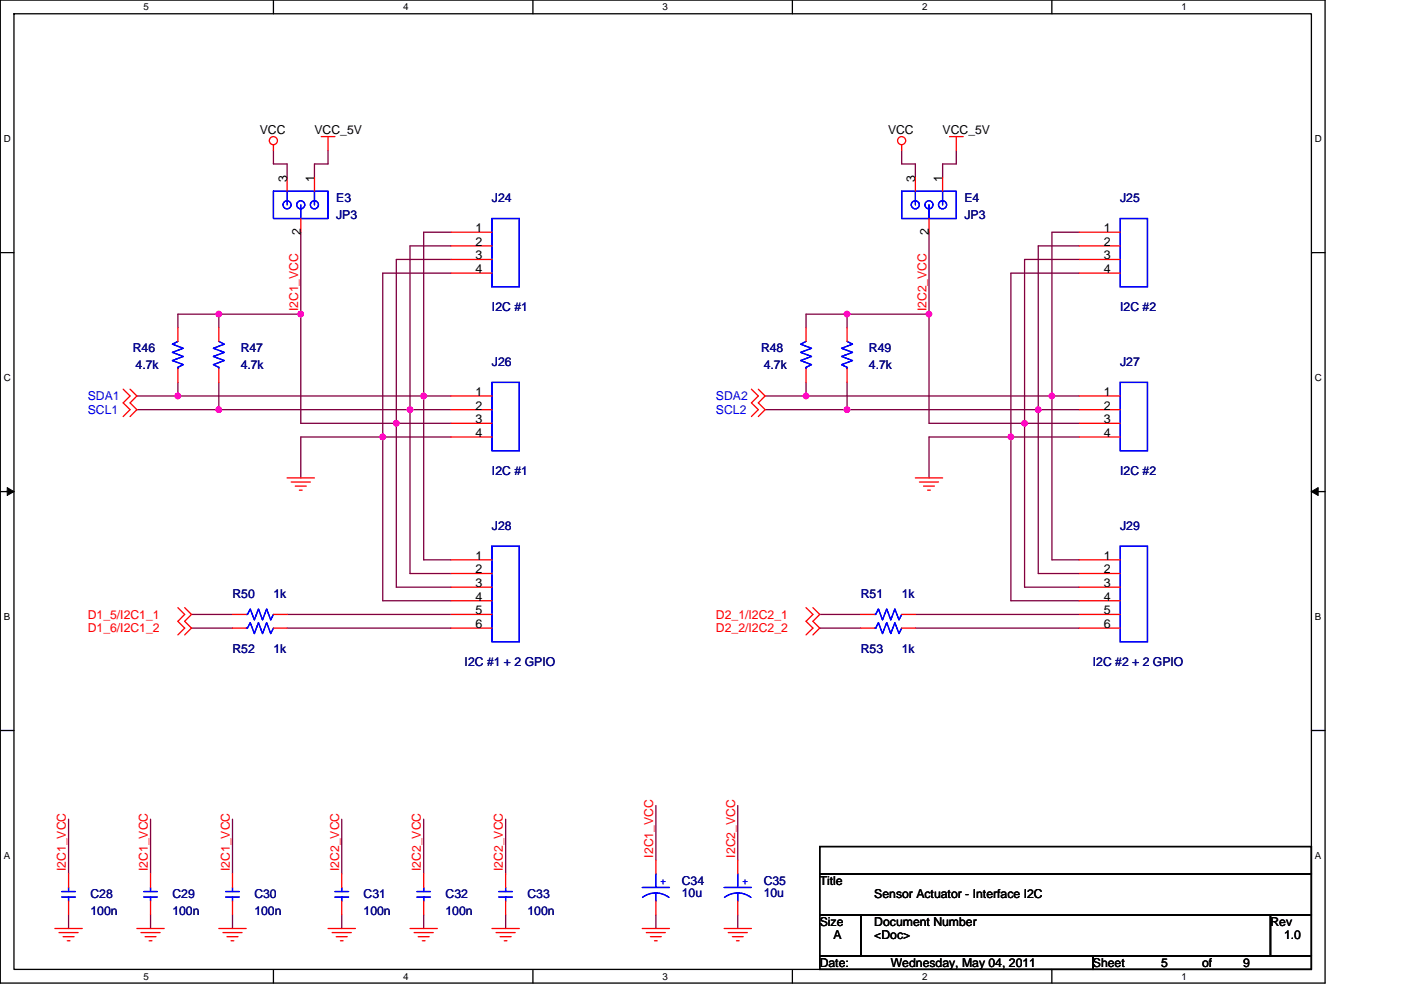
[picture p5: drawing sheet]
<svg xmlns="http://www.w3.org/2000/svg" width="297mm" height="210mm" viewBox="0 0 297 210" stroke-linecap="round" stroke-linejoin="round" font-family="sans-serif">
<path d="M.1 0h280.8v208.5h-280.8zM3 2.9h275v202.7h-275z" fill="none" stroke="#000" stroke-width=".28"/>
<g fill="#fff">
<path d="M30.5 .3h1.1v2.3h-1.1z"/>
<path d="M30.5 205.9h1.1v2.3h-1.1z"/>
</g>
<path d="M58 0v2.9M58 205.6v2.9" fill="none" stroke="#000" stroke-width=".28"/>
<g fill="#fff">
<path d="M85.5 .3h1.1v2.3h-1.1z"/>
<path d="M85.5 205.9h1.1v2.3h-1.1z"/>
</g>
<path d="M113 0v2.9M113 205.6v2.9" fill="none" stroke="#000" stroke-width=".28"/>
<g fill="#fff">
<path d="M140.5 .3h1.1v2.3h-1.1z"/>
<path d="M140.5 205.9h1.1v2.3h-1.1z"/>
</g>
<path d="M168 0v2.9M168 205.6v2.9" fill="none" stroke="#000" stroke-width=".28"/>
<g fill="#fff">
<path d="M195.5 .3h1.2v2.3h-1.2z"/>
<path d="M195.5 205.9h1.2v2.3h-1.2z"/>
</g>
<path d="M223 0v2.9M223 205.6v2.9" fill="none" stroke="#000" stroke-width=".28"/>
<g fill="#fff">
<path d="M250.5 .3h1.2v2.3h-1.2z"/>
<path d="M250.5 205.9h1.2v2.3h-1.2z"/>
<path d="M.8 28.3h1.5v2.3h-1.5z"/>
<path d="M278.8 28.3h1.5v2.3h-1.5z"/>
<path d="M.8 78.9h1.5v2.3h-1.5z"/>
<path d="M278.8 78.9h1.5v2.3h-1.5z"/>
</g>
<path d="M.1 53.6h2.9M278 53.6h2.9" fill="none" stroke="#000" stroke-width=".28"/>
<g fill="#fff">
<path d="M.8 129.6h1.4v2.3h-1.4z"/>
<path d="M278.8 129.6h1.4v2.3h-1.4z"/>
</g>
<path d="M.1 104.3h2.9M278 104.3h2.9" fill="none" stroke="#000" stroke-width=".28"/>
<path d="M1.5 103.4l1.5 .9-1.5 .8zM278 104.3l1.5-.9v1.7z" fill="#000" stroke="#000" stroke-width=".21"/>
<g fill="#fff">
<path d="M.8 180.3h1.4v2.3h-1.4z"/>
<path d="M278.8 180.3h1.4v2.3h-1.4z"/>
</g>
<path d="M.1 154.9h2.9M278 154.9h2.9M173.8 179.6h104.2v5.7h-104.2zM173.8 194h8.7v8.7h-8.7zM173.8 185.3h104.2v8.7h-104.2zM182.5 194h86.9v8.7h-86.9zM269.4 194h8.6v8.7h-8.6zM173.8 202.7h57.9v2.9h-57.9zM231.7 202.7h46.3v2.9h-46.3z" fill="none" stroke="#000" stroke-width=".28"/>
<g fill="none" stroke="#800040" stroke-width=".28">
<path d="M58 31.9v2.9h2.9v2.9M69.6 31.9v2.9h-2.9v2.9M191.2 31.9v2.9h2.9v2.9M202.8 31.9v2.9h-2.9v2.9M63.8 49.3v17.3M95.6 49.3h-5.8v34.7h5.8M95.6 52.2h-8.7v34.7h8.7M95.6 57.9h-14.5v34.8h14.5M95.6 55h-11.6v34.8h11.6M197 49.3v17.3M228.8 49.3h-5.8v34.7h5.8M228.8 52.2h-8.7v34.7h8.7"/>
<path d="M228.8 57.9h-14.5v34.8h14.5M228.8 55h-11.6v34.8h11.6M46.4 66.6h17.4M46.4 69.5v-2.9h-8.7v2.9M63.8 66.6v23.2h20.2v34.7h11.6M179.6 69.5v-2.9h-8.7v2.9M179.6 66.6h17.4M197 66.6v23.2h20.2v34.7h11.6M29 84h8.7M29 86.9h17.4M37.7 84h52.1v34.7h5.8M37.7 81.1v2.9"/>
<path d="M46.4 86.9h40.5v34.7h8.7M46.4 81.1v5.8M162.2 84h8.7M162.2 86.9h17.4M170.9 84h52.1v34.7h5.8M170.9 81.1v2.9M179.6 86.9h40.5v34.7h8.7M179.6 81.1v5.8M63.8 101.4v-8.7h17.3v34.7h14.5M197 101.4v-8.7h17.3v34.7h14.5M40.6 130.3h8.7M40.6 133.2h8.7"/>
<path d="M60.9 130.3h34.7M60.9 133.2h34.7M173.8 130.3h8.7M173.8 133.2h8.7M194.1 130.3h34.7M194.1 133.2h34.7M14.5 173.8v11.5M31.9 173.8v11.5M49.3 173.8v11.5M72.5 173.8v11.5M89.8 173.8v11.5M107.2 173.8v11.5"/>
<path d="M139.1 170.9v11.6M156.4 170.9v11.6M14.5 194v2.9M31.9 194v2.9M49.3 194v2.9M72.5 194v2.9M89.8 194v2.9M107.2 194v2.9M139.1 194v2.9M156.4 194v2.9"/>
</g>
<g fill="#f0f" stroke="#f0f" stroke-width=".28">
<circle cx="223" cy="84" r=".57"/>
<circle cx="220.1" cy="86.9" r=".57"/>
<circle cx="217.2" cy="89.8" r=".57"/>
<circle cx="214.3" cy="92.7" r=".57"/>
<circle cx="197" cy="66.6" r=".57"/>
<circle cx="179.6" cy="66.6" r=".57"/>
<circle cx="170.9" cy="84" r=".57"/>
<circle cx="179.6" cy="86.9" r=".57"/>
<circle cx="63.8" cy="66.6" r=".57"/>
<circle cx="46.4" cy="66.6" r=".57"/>
<circle cx="37.7" cy="84" r=".57"/>
<circle cx="46.4" cy="86.9" r=".57"/>
<circle cx="89.8" cy="84" r=".57"/>
<circle cx="86.9" cy="86.9" r=".57"/>
<circle cx="84" cy="89.8" r=".57"/>
<circle cx="81.1" cy="92.7" r=".57"/>
</g>
<g fill="none" stroke="#f00" stroke-width=".28">
<path d="M58 30.7v1.2M60.9 37.7v2.9M66.7 37.7v2.9M68.1 29h2.9M69.6 29v2.9M191.2 30.7v1.2M194.1 37.7v2.9M199.9 37.7v2.9M201.3 29h2.9M202.8 29v2.9M63.8 46.4v2.9M95.6 49.3h8.7"/>
<path d="M95.6 52.2h8.7M95.6 55h8.7M95.6 57.9h8.7M197 46.4v2.9M228.8 49.3h8.7M228.8 52.2h8.7M228.8 55h8.7M228.8 57.9h8.7M37.7 69.5v2.9M37.7 78.2v2.9M46.4 69.5v2.9M46.4 78.2v2.9"/>
<path d="M170.9 69.5v2.9M170.9 78.2v2.9M179.6 69.5v2.9M179.6 78.2v2.9M26.1 82.6l1.5 1.4-1.5 1.4 1.5 1.5-1.5 1.4M27.6 82.6l1.4 1.4-1.4 1.4 1.4 1.5-1.4 1.4M95.6 84h8.7M95.6 86.9h8.7M95.6 89.8h8.7M95.6 92.7h8.7M159.3 82.6l1.5 1.4-1.5 1.4 1.5 1.5-1.5 1.4M160.8 82.6l1.4 1.4-1.4 1.4 1.4 1.5-1.4 1.4"/>
<path d="M228.8 84h8.7M228.8 86.9h8.7M228.8 89.8h8.7M228.8 92.7h8.7M60.9 101.4h5.8M61.7 102.2h4.1M62.6 103.1h2.3M63.5 104h.5M95.6 118.7h8.7M194.1 101.4h5.8M194.9 102.2h4.1M195.8 103.1h2.3"/>
<path d="M196.7 104h.5M228.8 118.7h8.7M37.7 128.9l1.5 1.4-1.5 1.5 1.5 1.4-1.5 1.5M39.2 128.9l1.4 1.4-1.4 1.5 1.4 1.4-1.4 1.5M49.3 133.2h2.9M49.3 130.3h2.9M58 133.2h2.9M58 130.3h2.9M95.6 133.2h8.7M95.6 130.3h8.7M95.6 121.6h8.7M95.6 124.5h8.7"/>
<path d="M95.6 127.4h8.7M170.9 128.9l1.5 1.4-1.5 1.5 1.5 1.4-1.5 1.5M172.4 128.9l1.4 1.4-1.4 1.5 1.4 1.4-1.4 1.5M182.5 133.2h2.9M182.5 130.3h2.9M191.2 133.2h2.9M191.2 130.3h2.9M228.8 133.2h8.7M228.8 130.3h8.7M228.8 121.6h8.7M228.8 124.5h8.7M228.8 127.4h8.7"/>
<path d="M11.6 196.9h5.8M12.5 197.8h4.1M13.4 198.7h2.3M14.3 199.5h.5M14.5 185.3v2.9M14.5 191.1v2.9M29 196.9h5.8M29.9 197.8h4M30.8 198.7h2.3M31.6 199.5h.6M31.9 185.3v2.9M31.9 191.1v2.9"/>
<path d="M46.4 196.9h5.8M47.3 197.8h4M48.1 198.7h2.4M49 199.5h.6M49.3 185.3v2.9M49.3 191.1v2.9M69.6 196.9h5.8M70.4 197.8h4.1M71.3 198.7h2.3M72.2 199.5h.5M72.5 185.3v2.9M72.5 191.1v2.9"/>
<path d="M86.9 196.9h5.8M87.8 197.8h4.1M88.7 198.7h2.3M89.5 199.5h.6M89.8 185.3v2.9M89.8 191.1v2.9M104.3 196.9h5.8M105.2 197.8h4M106 198.7h2.4M106.9 199.5h.6M107.2 185.3v2.9M107.2 191.1v2.9"/>
<path d="M136.2 196.9h5.7M137 197.8h4.1M137.9 198.7h2.3M138.8 199.5h.5M139.1 182.5v2.8M139.1 191.1v2.9M153.5 196.9h5.8M154.4 197.8h4.1M155.3 198.7h2.3M156.1 199.5h.6M156.4 182.5v2.8M156.4 191.1v2.9"/>
<circle cx="58" cy="29.8" r=".86"/>
<circle cx="191.2" cy="29.8" r=".86"/>
</g>
<g fill="none" stroke="#00f" stroke-width=".28">
<path d="M58 40.6h11.6v5.8h-11.6zM60.9 40.6v2.9M63.8 43.5v2.9M66.7 40.6v2.9M104.3 46.4h5.8v14.4h-5.8zM191.2 40.6h11.6v5.8h-11.6zM194.1 40.6v2.9M197 43.5v2.9M199.9 40.6v2.9M237.5 46.4h5.8v14.4h-5.8zM37.7 72.4l-1.1 .6 2.3 .9-2.3 .8 2.3 .9-2.3 .9 2.3 .8-1.2 .6v.3M46.4 72.4l1.2 .6-2.4 .9 2.4 .8-2.4 .9 2.4 .9-2.4 .8 1.2 .6v.3"/>
<path d="M170.9 72.4l-1.1 .6 2.3 .9-2.3 .8 2.3 .9-2.3 .9 2.3 .8-1.2 .6v.3M179.6 72.4l1.2 .6-2.4 .9 2.4 .8-2.4 .9 2.4 .9-2.4 .8 1.2 .6v.3M104.3 81.1h5.8v14.5h-5.8zM237.5 81.1h5.8v14.5h-5.8zM104.3 115.8h5.8v20.3h-5.8zM237.5 115.8h5.8v20.3h-5.8zM52.2 133.2h.3l.6-1.1 .8 2.3 .9-2.3 .9 2.3 .8-2.3 .9 2.3 .6-1.2M52.2 130.3h.3l.6-1.1 .8 2.3 .9-2.3 .9 2.3 .8-2.3 .9 2.3 .6-1.2M185.4 133.2h.3l.5-1.1 .9 2.3 .9-2.3 .9 2.3 .8-2.3 .9 2.3 .6-1.2M185.4 130.3h.3l.5-1.1 .9 2.3 .9-2.3 .9 2.3 .8-2.3 .9 2.3 .6-1.2M13.1 190.3h2.9M13.1 189.1h2.9"/>
<path d="M14.5 188.2v.9M14.5 190.3v.8M30.5 190.3h2.9M30.5 189.1h2.9M31.9 188.2v.9M31.9 190.3v.8M47.8 190.3h2.9M47.8 189.1h2.9M49.3 188.2v.9M49.3 190.3v.8M71 190.3h2.9M71 189.1h2.9"/>
<path d="M72.5 188.2v.9M72.5 190.3v.8M88.4 190.3h2.9M88.4 189.1h2.9M89.8 188.2v.9M89.8 190.3v.8M105.7 190.3h2.9M105.7 189.1h2.9M107.2 188.2v.9M107.2 190.3v.8M136.2 188.2h5.7M136.2 190.4l1.3-.8 1.5-.2 1.5 .2 1.3 .8"/>
<path d="M139.1 189.4v1.7M139.1 185.3v2.9M153.5 188.2h5.8M153.6 190.4l1.3-.8 1.5-.2 1.5 .2 1.3 .8M156.4 189.4v1.7M156.4 185.3v2.9"/>
<circle cx="60.9" cy="43.4" r=".86"/>
<circle cx="63.8" cy="43.4" r=".86"/>
<circle cx="66.7" cy="43.4" r=".86"/>
<circle cx="194.1" cy="43.4" r=".86"/>
<circle cx="197" cy="43.4" r=".86"/>
<circle cx="199.8" cy="43.4" r=".86"/>
</g>
<g font-size="2.6">
<text x="55.1" y="28.4">VCC</text>
<text x="66.7" y="28.4">VCC_5V</text>
<text x="188.3" y="28.4">VCC</text>
<text x="199.9" y="28.4">VCC_5V</text>
<text x="60.9" y="38.5" transform="rotate(-90 60.9 38.5)">3</text>
<text x="66.7" y="38.5" transform="rotate(-90 66.7 38.5)">1</text>
<text x="194.1" y="38.5" transform="rotate(-90 194.1 38.5)">3</text>
<text x="199.8" y="38.5" transform="rotate(-90 199.8 38.5)">1</text>
<text x="63.8" y="49.8" transform="rotate(-90 63.8 49.8)">2</text>
<text x="100.8" y="49.2">1</text>
<text x="100.8" y="52.1">2</text>
<text x="197" y="49.8" transform="rotate(-90 197 49.8)">2</text>
<text x="234" y="49.2">1</text>
<text x="234" y="52.1">2</text>
<text x="100.8" y="55">3</text>
<text x="100.8" y="57.9">4</text>
<text x="234" y="55">3</text>
<text x="234" y="57.9">4</text>
<text x="100.8" y="84">1</text>
<text x="234" y="84">1</text>
<text x="100.8" y="86.9">2</text>
<text x="100.8" y="89.8">3</text>
<text x="234" y="86.9">2</text>
<text x="234" y="89.8">3</text>
<text x="100.8" y="92.7">4</text>
<text x="234" y="92.7">4</text>
<text x="100.8" y="118.7">1</text>
<text x="234" y="118.7">1</text>
<text x="100.8" y="121.6">2</text>
<text x="100.8" y="124.5">3</text>
<text x="234" y="121.6">2</text>
<text x="234" y="124.5">3</text>
<text x="100.8" y="127.4">4</text>
<text x="100.8" y="130.3">5</text>
<text x="234" y="127.4">4</text>
<text x="234" y="130.3">5</text>
<text x="100.8" y="133.2">6</text>
<text x="234" y="133.2">6</text>
<text x="173.8" y="187.7">Title</text>
<text x="185.4" y="190.6">Sensor Actuator - Interface I2C</text>
<text x="173.8" y="196.4">Size</text>
<text x="185.4" y="196.4">Document Number</text>
<text x="269.4" y="196.4">Rev</text>
<text x="176.7" y="199.3">A</text>
<text x="185.4" y="199.3">&lt;Doc&gt;</text>
<text x="272.2" y="199.3">1.0</text>
<text x="173.8" y="205">Date:</text>
<text x="188.9" y="205">Wednesday, May 04, 2011</text>
<text x="231.7" y="205">Sheet</text>
<text x="246.2" y="205">5</text>
<text x="254.9" y="205">of</text>
<text x="263.6" y="205">9</text>
</g>
<g font-size="2.6" fill="#000080">
<text x="71.3" y="42.9">E3</text>
<text x="71.3" y="46.4">JP3</text>
<text x="104.3" y="42.9">J24</text>
<text x="204.5" y="42.9">E4</text>
<text x="204.5" y="46.4">JP3</text>
<text x="237.5" y="42.9">J25</text>
<text x="104.3" y="66.1">I2C #1</text>
<text x="237.5" y="66.1">I2C #2</text>
<text x="28.1" y="74.7">R46</text>
<text x="51" y="74.7">R47</text>
<text x="104.3" y="77.6">J26</text>
<text x="161.4" y="74.7">R48</text>
<text x="184.2" y="74.7">R49</text>
<text x="237.5" y="77.6">J27</text>
<text x="28.7" y="78.2">4.7k</text>
<text x="51" y="78.2">4.7k</text>
<text x="161.9" y="78.2">4.7k</text>
<text x="184.2" y="78.2">4.7k</text>
<text x="104.3" y="100.8">I2C #1</text>
<text x="237.5" y="100.8">I2C #2</text>
<text x="104.3" y="112.4">J28</text>
<text x="237.5" y="112.4">J29</text>
<text x="49.3" y="126.9">R50</text>
<text x="58" y="126.9">1k</text>
<text x="182.5" y="126.9">R51</text>
<text x="191.2" y="126.9">1k</text>
<text x="49.3" y="138.5">R52</text>
<text x="58" y="138.5">1k</text>
<text x="98.5" y="141.4">I2C #1 + 2 GPIO</text>
<text x="182.5" y="138.5">R53</text>
<text x="191.2" y="138.5">1k</text>
<text x="231.7" y="141.4">I2C #2 + 2 GPIO</text>
<text x="19.2" y="190.6">C28</text>
<text x="36.6" y="190.6">C29</text>
<text x="53.9" y="190.6">C30</text>
<text x="77.1" y="190.6">C31</text>
<text x="94.5" y="190.6">C32</text>
<text x="111.8" y="190.6">C33</text>
<text x="144.6" y="187.7">C34</text>
<text x="144.6" y="190.3">10u</text>
<text x="161.9" y="187.7">C35</text>
<text x="161.9" y="190.3">10u</text>
<text x="19.2" y="194">100n</text>
<text x="36.6" y="194">100n</text>
<text x="53.9" y="194">100n</text>
<text x="77.1" y="194">100n</text>
<text x="94.5" y="194">100n</text>
<text x="111.8" y="194">100n</text>
</g>
<g font-size="2.6" fill="#f00">
<text x="63.2" y="66.1" transform="rotate(-90 63.2 66.1)">I2C1_VCC</text>
<text x="196.4" y="66.1" transform="rotate(-90 196.4 66.1)">I2C2_VCC</text>
<text x="18.6" y="131.2">D1_5/I2C1_1</text>
<text x="151.8" y="131.2">D2_1/I2C2_1</text>
<text x="18.6" y="134.1">D1_6/I2C1_2</text>
<text x="151.8" y="134.1">D2_2/I2C2_2</text>
<text x="14" y="184.8" transform="rotate(-90 14 184.8)">I2C1_VCC</text>
<text x="31.3" y="184.8" transform="rotate(-90 31.3 184.8)">I2C1_VCC</text>
<text x="48.7" y="184.8" transform="rotate(-90 48.7 184.8)">I2C1_VCC</text>
<text x="71.9" y="184.8" transform="rotate(-90 71.9 184.8)">I2C2_VCC</text>
<text x="89.3" y="184.8" transform="rotate(-90 89.3 184.8)">I2C2_VCC</text>
<text x="106.6" y="184.8" transform="rotate(-90 106.6 184.8)">I2C2_VCC</text>
<text x="138.5" y="181.9" transform="rotate(-90 138.5 181.9)">I2C1_VCC</text>
<text x="155.8" y="181.9" transform="rotate(-90 155.8 181.9)">I2C2_VCC</text>
</g>
<g font-size="2.6" fill="#00f">
<text x="18.6" y="84.9">SDA1</text>
<text x="18.6" y="87.8">SCL1</text>
<text x="151.8" y="84.9">SDA2</text>
<text x="151.8" y="87.8">SCL2</text>
<text x="139.9" y="187.7">+</text>
<text x="157.3" y="187.7">+</text>
</g>
<g font-size="2.1">
<text x="30.5" y="2.2">5</text>
<text x="85.5" y="2.2">4</text>
<text x="140.5" y="2.2">3</text>
<text x="195.5" y="2.2">2</text>
<text x="250.5" y="2.2">1</text>
<text x=".8" y="30.1">D</text>
<text x="278.8" y="30.1">D</text>
<text x=".8" y="80.8">C</text>
<text x="278.8" y="80.8">C</text>
<text x=".8" y="131.4">B</text>
<text x="278.8" y="131.4">B</text>
<text x=".8" y="182.1">A</text>
<text x="278.8" y="182.1">A</text>
<text x="30.5" y="207.8">5</text>
<text x="85.5" y="207.8">4</text>
<text x="140.5" y="207.8">3</text>
<text x="195.5" y="207.8">2</text>
<text x="250.5" y="207.8">1</text>
</g>
</svg>
